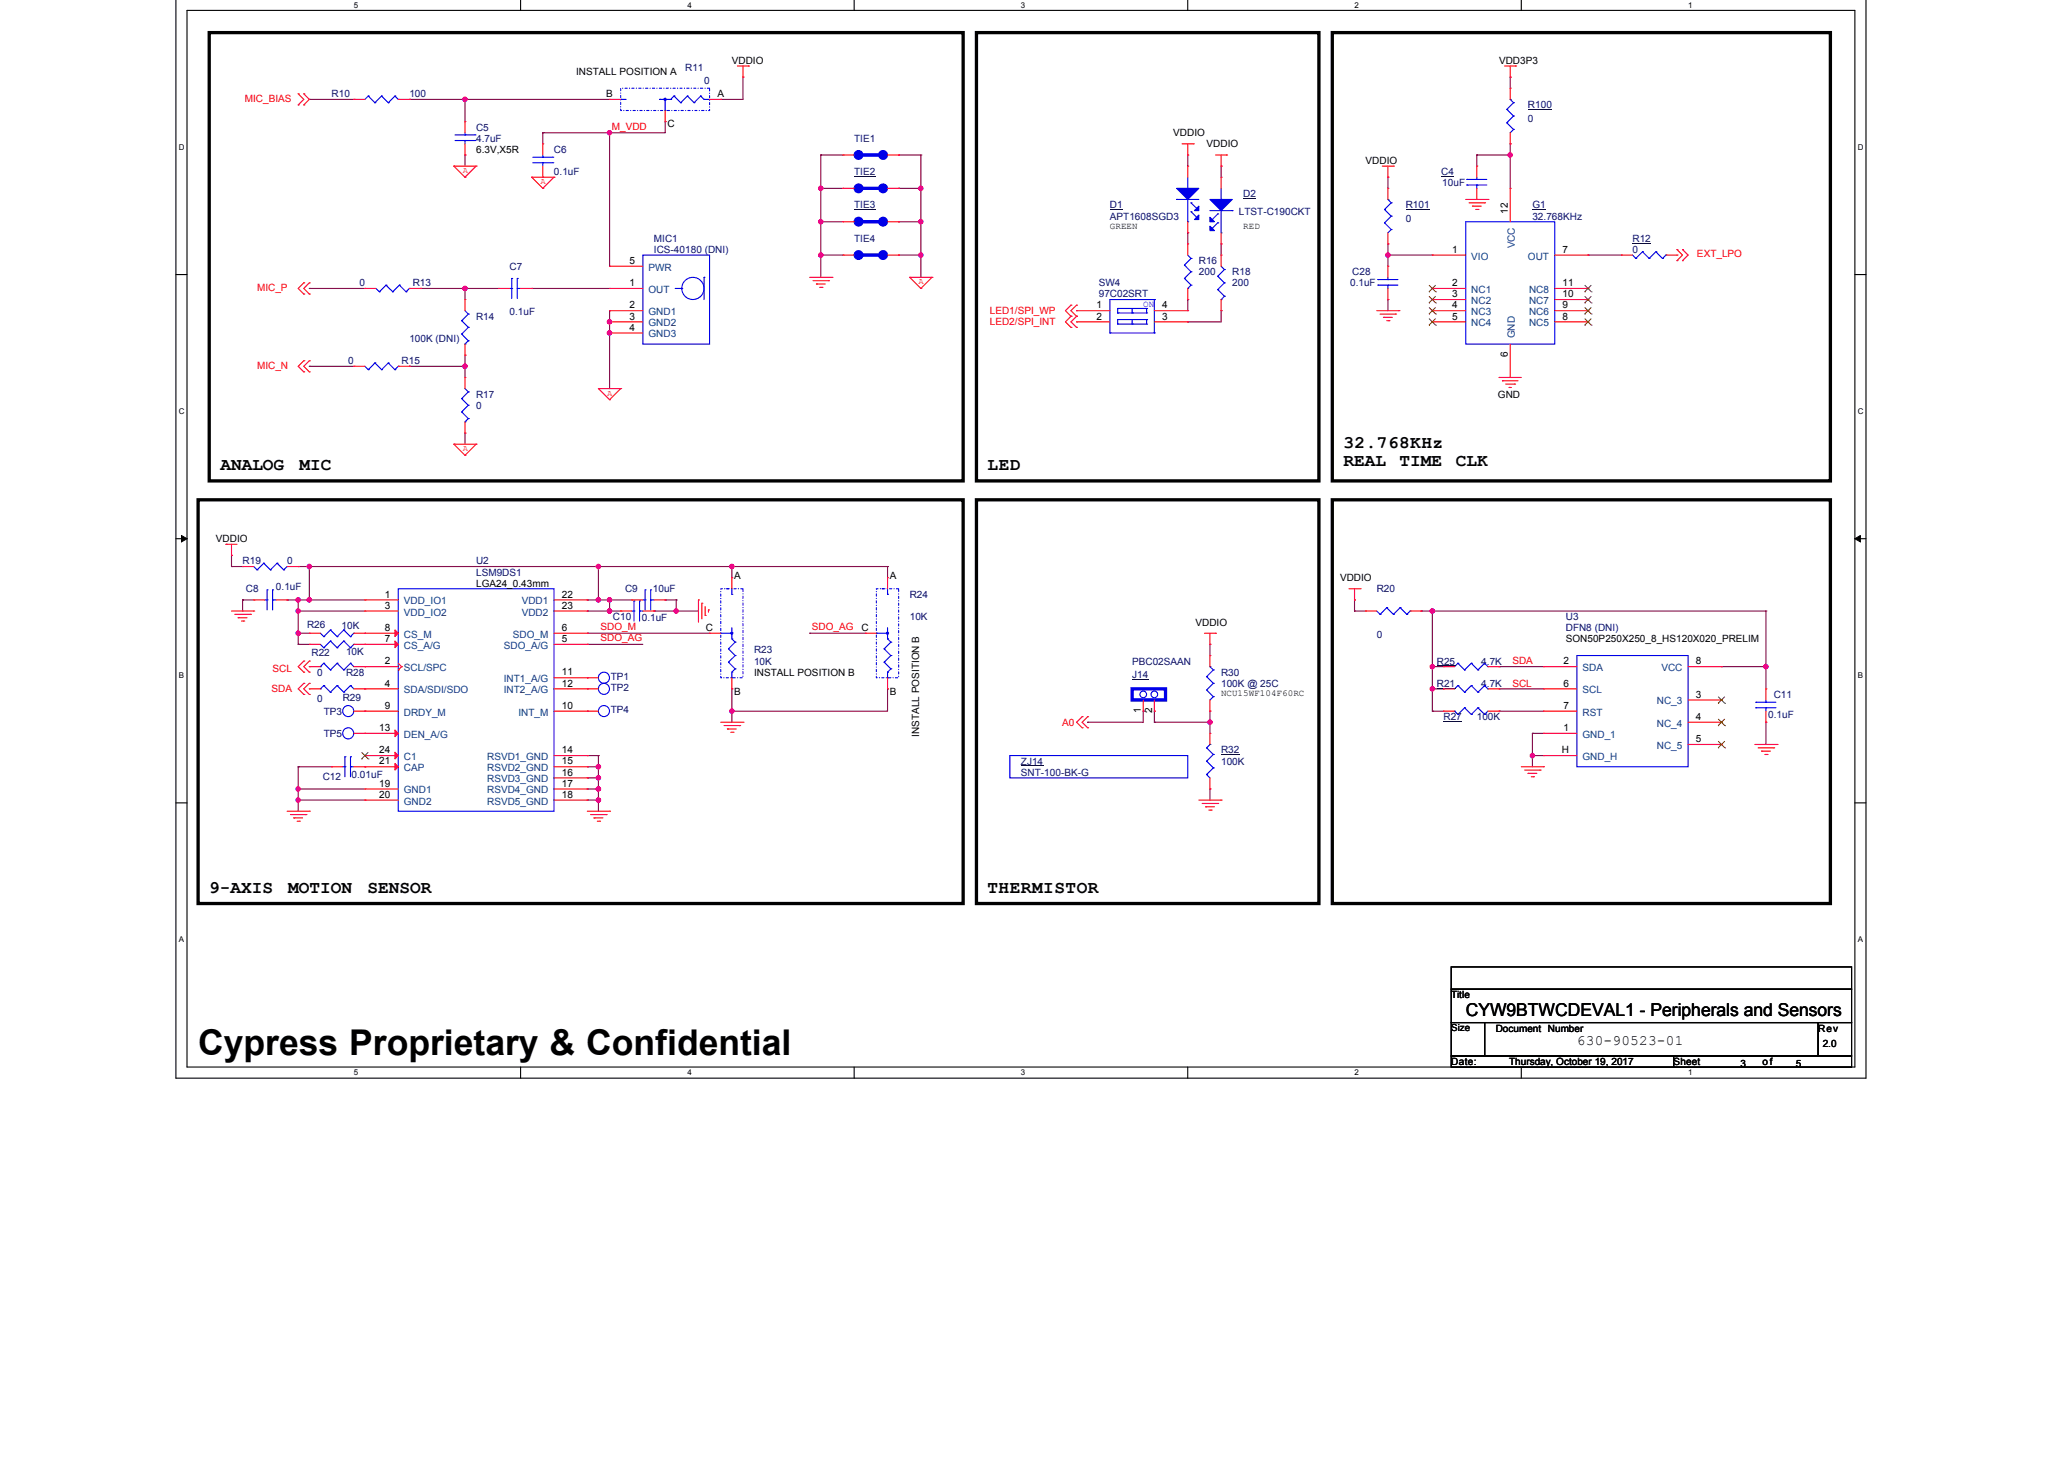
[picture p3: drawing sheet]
<svg xmlns="http://www.w3.org/2000/svg" width="297mm" height="210mm" viewBox="0 0 297 210" stroke-linecap="round" stroke-linejoin="round" font-family="sans-serif">
<path d="M25.3 -.1v155.2h243.2v-155.2M26.9 1.5h240v152h-240z" fill="none" stroke="#000" stroke-width=".16"/>
<g fill="#fff">
<path d="M50.9 .1h.6v1.2h-.6z"/>
<path d="M50.9 153.7h.6v1.2h-.6z"/>
</g>
<path d="M74.9 -.1v1.6M74.9 153.5v1.6" fill="none" stroke="#000" stroke-width=".16"/>
<g fill="#fff">
<path d="M98.9 .1h.6v1.2h-.6z"/>
<path d="M98.9 153.7h.6v1.2h-.6z"/>
</g>
<path d="M122.9 -.1v1.6M122.9 153.5v1.6" fill="none" stroke="#000" stroke-width=".16"/>
<g fill="#fff">
<path d="M146.9 .1h.7v1.2h-.7z"/>
<path d="M146.9 153.7h.7v1.2h-.7z"/>
</g>
<path d="M170.9 -.1v1.6M170.9 153.5v1.6" fill="none" stroke="#000" stroke-width=".16"/>
<g fill="#fff">
<path d="M194.9 .1h.7v1.2h-.7z"/>
<path d="M194.9 153.7h.7v1.2h-.7z"/>
</g>
<path d="M218.9 -.1v1.6M218.9 153.5v1.6" fill="none" stroke="#000" stroke-width=".16"/>
<g fill="#fff">
<path d="M242.9 .1h.7v1.2h-.7z"/>
<path d="M242.9 153.7h.7v1.2h-.7z"/>
<path d="M25.7 20.5h.8v1.3h-.8z"/>
<path d="M267.3 20.5h.9v1.3h-.9z"/>
<path d="M25.7 58.5h.8v1.3h-.8z"/>
<path d="M267.3 58.5h.9v1.3h-.9z"/>
</g>
<path d="M25.3 39.5h1.6M266.9 39.5h1.6" fill="none" stroke="#000" stroke-width=".16"/>
<g fill="#fff">
<path d="M25.7 96.5h.8v1.3h-.8z"/>
<path d="M267.3 96.5h.8v1.3h-.8z"/>
</g>
<path d="M25.3 77.5h1.6M266.9 77.5h1.6" fill="none" stroke="#000" stroke-width=".16"/>
<path d="M26.1 77l.8 .5-.8 .5zM266.9 77.5l.8-.5v1z" fill="#000" stroke="#000" stroke-width=".14"/>
<g fill="#fff">
<path d="M25.7 134.5h.8v1.3h-.8z"/>
<path d="M267.3 134.5h.8v1.3h-.8z"/>
</g>
<path d="M25.3 115.5h1.6M266.9 115.5h1.6M208.9 139.1h57.6v3.2h-57.6zM208.9 142.3h57.6v4.8h-57.6zM208.9 147.1h4.8v4.8h-4.8zM208.9 151.9h32v1.6h-32zM213.7 147.1h48v4.8h-48zM240.9 151.9h25.6v1.6h-25.6zM261.7 147.1h4.8v4.8h-4.8z" fill="none" stroke="#000" stroke-width=".16"/>
<path d="M30.1 4.7h108.5v64.5h-108.5zM140.5 4.7h49.3v64.5h-49.3zM191.7 4.7h71.7v64.5h-71.7zM28.5 71.9h110.1v58.1h-110.1zM140.5 71.9h49.3v58.1h-49.3zM191.7 71.9h71.7v58.1h-71.7z" fill="none" stroke="#000" stroke-width=".48"/>
<g fill="none" stroke="#800040" stroke-width=".16">
<path d="M44.5 14.3h.1M44.5 14.3h6.4M58.9 14.3h.1M58.9 14.3h28.8M66.9 14.3h.1M66.9 14.3v3.2M78.1 19.1h.1M78.1 19.1v1.6M87.7 19.1h.1M87.7 19.1v19.2M95.7 17.5h.1M95.7 17.5v1.6h-17.6"/>
<path d="M103.7 14.3h.1M106.9 11.1h.1M106.9 11.1v3.2h-3.2M217.3 11.1h.1M217.3 11.1v1.6M66.9 22.3h.1M66.9 22.3v1.6M118.1 27.1h.1M118.1 22.3h.1M118.1 31.9h.1M118.1 36.7h.1M118.1 36.7h3.2"/>
<path d="M118.1 22.3h3.2M118.1 22.3v17.6M118.1 27.1h3.2M118.1 31.9h3.2M129.3 22.3h.1M129.3 27.1h.1M129.3 31.9h.1M129.3 36.7h.1M129.3 36.7h3.2M129.3 22.3h3.2M129.3 27.1h3.2M129.3 31.9h3.2"/>
<path d="M132.5 27.1h.1M132.5 22.3h.1M132.5 31.9h.1M132.5 36.7h.1M132.5 22.3v17.6M170.9 33.5h.1M170.9 22.3h.1M170.9 22.3v1.6M170.9 33.5v1.6M175.7 35.1h.1M175.7 23.9h.1M175.7 23.9v1.6"/>
<path d="M175.7 35.1v1.6M199.7 36.7h.1M199.7 35.1h.1M199.7 25.5h.1M199.7 36.7h6.4M199.7 25.5v1.6M199.7 35.1v3.2M212.5 22.3h.1M212.5 22.3h4.8M212.5 22.3v1.6M217.3 22.3h.1M217.3 20.7h.1"/>
<path d="M217.3 20.7v6.4M228.5 36.7h.1M228.5 36.7h4.8M44.5 41.5h.1M44.5 52.7h.1M44.5 41.5h8M44.5 52.7h6.4M58.9 52.7h.1M58.9 52.7h8M60.5 41.5h.1M60.5 41.5h11.2M66.9 41.5h.1"/>
<path d="M66.9 51.1h.1M66.9 52.7h.1M66.9 41.5v1.6M66.9 51.1v3.2M76.5 41.5h.1M76.5 41.5h11.2M87.7 44.7h.1M87.7 46.3h.1M87.7 47.9h.1M87.7 44.7v11.2M170.9 43.1h.1M170.9 46.3h.1"/>
<path d="M170.9 43.1v1.6M175.7 44.7h.1M175.7 44.7v1.6h-4.8M199.7 43.1h.1M199.7 43.1v1.6M33.3 79.9h.1M33.3 79.9v1.6M66.9 62.3h.1M66.9 62.3v1.6M33.3 81.5h.1M33.3 81.5h1.6M34.9 86.3h.1"/>
<path d="M34.9 86.3h1.6M34.9 86.3v1.6M41.3 86.3h.1M41.3 86.3h11.2M42.9 91.1h.1M42.9 92.7h.1M42.9 86.3h.1M42.9 87.9h.1M42.9 81.5h.1M42.9 87.9h9.6M42.9 86.3v6.4M42.9 91.1h1.6"/>
<path d="M42.9 92.7h1.6M42.9 81.5h84.8M44.5 81.5h.1M44.5 86.3h.1M44.5 81.5v4.8M84.5 86.3h.1M84.5 87.9h.1M84.5 91.1h.1M84.5 92.7h.1M84.5 87.9h4.8M84.5 86.3h6.4M84.5 91.1h17.6"/>
<path d="M84.5 92.7h8M86.1 81.5h.1M86.1 86.3h.1M86.1 81.5v4.8M87.7 86.3h.1M87.7 87.9h.1M87.7 86.3v1.6M94.1 87.9h.1M94.1 87.9h6.4M95.7 86.3h.1M95.7 86.3h1.6M97.3 86.3h.1"/>
<path d="M97.3 87.9h.1M97.3 86.3v1.6M105.3 81.5h.1M105.3 99.1h.1M105.3 81.5v1.6M105.3 99.1v4.8M116.5 91.1h.1M116.5 91.1h8M127.7 81.5h.1M127.7 99.1h.1M127.7 99.1v3.2h-22.4M127.7 81.5v1.6"/>
<path d="M174.1 92.7h.1M174.1 92.7v1.6M194.9 86.3h.1M194.9 87.9h.1M194.9 86.3v1.6M194.9 87.9h1.6M204.5 87.9h.1M204.5 87.9h49.6M206.1 95.9h.1M206.1 99.1h.1M206.1 87.9h.1M206.1 95.9h1.6"/>
<path d="M206.1 99.1h1.6M206.1 87.9v14.4M215.7 95.9h.1M215.7 99.1h.1M215.7 95.9h6.4M215.7 99.1h6.4M247.7 95.9h.1M247.7 95.9h6.4M254.1 95.9h.1M254.1 87.9h.1M254.1 87.9v11.2M42.9 110.3h.1"/>
<path d="M42.9 113.5h.1M42.9 115.1h.1M42.9 110.3h4.8M42.9 110.3v6.4M42.9 113.5h9.6M42.9 115.1h9.6M84.5 108.7h.1M84.5 110.3h.1M84.5 111.9h.1M84.5 113.5h.1M84.5 115.1h.1M84.5 108.7h1.6"/>
<path d="M84.5 110.3h1.6M84.5 113.5h1.6M84.5 115.1h1.6M84.5 111.9h1.6M86.1 108.7h.1M86.1 110.3h.1M86.1 111.9h.1M86.1 113.5h.1M86.1 115.1h.1M86.1 108.7v8M105.3 102.3h.1M156.5 103.9h.1"/>
<path d="M164.5 102.3h.1M164.5 102.3v1.6h-8M166.1 103.9h.1M166.1 102.3h.1M166.1 103.9h8M166.1 102.3v1.6M174.1 102.3h.1M174.1 103.9h.1M174.1 113.5h.1M174.1 102.3v3.2M174.1 113.5v1.6M206.1 102.3h.1"/>
<path d="M206.1 102.3h1.6M215.7 102.3h.1M215.7 102.3h6.4M220.5 105.5h.1M220.5 108.7h.1M220.5 105.5h1.6M220.5 105.5v4.8M220.5 108.7h1.6M254.1 103.9h.1M254.1 103.9v3.2"/>
</g>
<g fill="#f0f" stroke="#f0f" stroke-width=".16">
<circle cx="87.7" cy="47.9" r=".31"/>
<circle cx="87.7" cy="46.3" r=".32"/>
<circle cx="66.9" cy="52.7" r=".31"/>
<circle cx="66.9" cy="41.5" r=".31"/>
<circle cx="254.1" cy="95.9" r=".31"/>
<circle cx="206.1" cy="99.1" r=".31"/>
<circle cx="206.1" cy="95.9" r=".31"/>
<circle cx="220.5" cy="108.7" r=".31"/>
<circle cx="206.1" cy="87.9" r=".32"/>
<circle cx="42.9" cy="115.1" r=".31"/>
<circle cx="42.9" cy="113.5" r=".31"/>
<circle cx="86.1" cy="110.3" r=".32"/>
<circle cx="86.1" cy="111.9" r=".31"/>
<circle cx="86.1" cy="113.5" r=".32"/>
<circle cx="86.1" cy="115.1" r=".31"/>
<circle cx="87.7" cy="87.9" r=".32"/>
<circle cx="42.9" cy="91.1" r=".31"/>
<circle cx="42.9" cy="87.9" r=".31"/>
<circle cx="42.9" cy="86.3" r=".31"/>
<circle cx="44.5" cy="86.3" r=".31"/>
<circle cx="44.5" cy="81.5" r=".31"/>
<circle cx="87.7" cy="86.3" r=".32"/>
<circle cx="86.1" cy="86.3" r=".32"/>
<circle cx="97.3" cy="87.9" r=".31"/>
<circle cx="105.3" cy="81.5" r=".31"/>
<circle cx="86.1" cy="81.5" r=".31"/>
<circle cx="105.3" cy="102.3" r=".31"/>
<circle cx="87.7" cy="19.1" r=".31"/>
<circle cx="66.9" cy="14.3" r=".31"/>
<circle cx="174.1" cy="103.9" r=".31"/>
<circle cx="199.7" cy="36.7" r=".32"/>
<circle cx="217.3" cy="22.3" r=".31"/>
<circle cx="132.5" cy="27.1" r=".31"/>
<circle cx="118.1" cy="27.1" r=".32"/>
<circle cx="132.5" cy="36.7" r=".31"/>
<circle cx="132.5" cy="31.9" r=".31"/>
<circle cx="118.1" cy="36.7" r=".32"/>
<circle cx="118.1" cy="31.9" r=".31"/>
</g>
<g fill="none" stroke="#f00" stroke-width=".16">
<path d="M42.9 13.5h.1M42.9 15.1h.1M42.9 13.5l.8 .8-.8 .8M43.7 15.1h.1M43.7 13.5h.1M43.7 13.5l.8 .8-.8 .8M106.1 9.5h1.6M106.9 11.1h.1M106.9 9.5v1.6M107.7 9.5h.1M216.5 9.5h1.6M217.3 11.1h.1"/>
<path d="M217.3 9.5v1.6M218.1 9.5h.1M65.3 23.9h.1M65.3 23.9h3.2M65.3 23.9l1.6 1.6M66.9 25.5h.1M68.5 23.9h.1M68.5 23.9l-1.6 1.6M76.5 25.5h.1M76.5 25.5h3.2M76.5 25.5l1.6 1.6M78.1 27.1h.1"/>
<path d="M79.7 25.5h.1M79.7 25.5l-1.6 1.6M116.5 39.9h3.2M119.7 39.9h.1M130.9 39.9h.1M130.9 39.9h3.2M130.9 39.9l1.6 1.6M134.1 39.9h.1M134.1 39.9l-1.6 1.6M170.1 20.7h1.6M170.9 22.3h.1M170.9 20.7v1.6"/>
<path d="M171.7 20.7h.1M174.9 22.3h1.6M175.7 23.9h.1M175.7 22.3v1.6M176.5 22.3h.1M198.9 23.9h1.6M199.7 25.5h.1M199.7 23.9v1.6M200.5 23.9h.1M210.9 28.7h3.2M211.4 29.2h2.3M211.9 29.7h.1"/>
<path d="M211.9 29.7h1.3M212.4 30.1h.3M212.7 30.1h.1M213.7 29.2h.1M214.1 28.7h.1M241.3 35.9h.1M241.3 37.5h.1M241.3 35.9l.8 .8-.8 .8M242.1 35.9h.1M242.1 37.5h.1M242.1 35.9l.8 .8-.8 .8M43.7 40.7h.1"/>
<path d="M43.7 42.3h.1M43.7 51.9h.1M43.7 53.5h.1M43.7 40.7l-.8 .8 .8 .8M43.7 51.9l-.8 .8 .8 .8M44.5 40.7h.1M44.5 42.3h.1M44.5 51.9h.1M44.5 53.5h.1M44.5 40.7l-.8 .8 .8 .8M44.5 51.9l-.8 .8 .8 .8M86.1 55.9h.1"/>
<path d="M86.1 55.9h3.2M86.1 55.9l1.6 1.6M87.7 57.5h.1M89.3 55.9h.1M89.3 55.9l-1.6 1.6M117 40.4h2.2M117.5 40.9h.1M117.5 40.9h1.3M118 41.3h.3M118.3 41.3h.1M119.2 40.4h.1M132.5 41.5h.1"/>
<path d="M154.1 43.9h.1M154.1 45.5h.1M154.1 47.1h.1M154.1 43.9l-.8 .8 .8 .8M154.1 45.5l-.8 .8 .8 .8M154.9 43.9h.1M154.9 45.5h.1M154.9 47.1h.1M154.9 43.9l-.8 .8 .8 .8M154.9 45.5l-.8 .8 .8 .8M198.1 44.7h3.2M198.6 45.2h2.3"/>
<path d="M199.1 45.7h.1M199.1 45.7h1.3M199.6 46.1h.3M199.9 46.1h.1M200.9 45.2h.1M201.3 44.7h.1M215.7 54.3h.1M215.7 54.3h3.2M216.2 54.8h.1M216.2 54.8h2.3M216.7 55.3h1.3M217.2 55.7h.1"/>
<path d="M217.2 55.7h.3M218 55.3h.1M32.5 78.3h.1M32.5 78.3h1.6M33.3 79.9h.1M33.3 78.3v1.6M65.3 63.9h.1M65.3 63.9h3.2M65.3 63.9l1.6 1.6M66.9 65.5h.1M68.5 63.9h.1M68.5 63.9l-1.6 1.6"/>
<path d="M33.3 87.9h3.2M33.8 88.4h2.2M34.3 88.9h.1M34.3 88.9h1.2M34.8 89.3h.3M35.1 89.3h.1M36 88.4h.1M36.5 87.9h.1M36.5 86.3h.1M36.5 86.3h1.6M39.7 86.3h1.6M41.3 86.3h.1"/>
<path d="M43.7 96.7h.1M43.7 95.1h.1M43.7 99.9h.1M43.7 98.3h.1M43.7 95.1l-.8 .8 .8 .8M43.7 98.3l-.8 .8 .8 .8M44.5 96.7h.1M44.5 95.1h.1M44.5 99.9h.1M44.5 98.3h.1M44.5 95.9h.1M44.5 95.1l-.8 .8 .8 .8"/>
<path d="M44.5 98.3l-.8 .8 .8 .8M44.5 95.9h1.6M50.9 95.9h1.6M52.5 95.9h.1M84.5 97.5h.1M84.5 97.5h1.6M100.5 86.3h.1M100.5 86.3v3.2M101 86.8h.1M101 86.8v2.2M101.5 88.5h.1M101.5 87.3v1.2"/>
<path d="M102 87.7h.1M102 87.7v.4M173.3 91.1h1.6M174.1 92.7h.1M174.1 91.1v1.6M174.9 91.1h.1M194.1 84.7h1.6M194.9 86.3h.1M194.9 84.7v1.6M195.7 84.7h.1M254.1 99.1h.1M254.1 99.1v1.6"/>
<path d="M41.3 116.7h3.2M41.8 117.2h2.2M42.3 117.7h.1M42.3 117.7h1.3M42.8 118.1h.3M43.1 118.1h.1M44 117.2h.1M44.5 116.7h.1M84.5 116.7h3.2M85 117.2h2.2M85.5 117.7h.1M85.5 117.7h1.3"/>
<path d="M86 118.1h.3M86.3 118.1h.1M87.2 117.2h.1M87.7 116.7h.1M103.7 103.9h3.2M104.2 104.4h2.2M104.7 104.9h.1M104.7 104.9h1.3M105.2 105.4h.3M105.5 105.4h.1M106.4 104.4h.1M106.9 103.9h.1"/>
<path d="M155.7 103.1h.1M155.7 104.7h.1M155.7 103.1l-.8 .8 .8 .8M156.5 103.1h.1M156.5 104.7h.1M156.5 103.1l-.8 .8 .8 .8M172.5 115.1h3.2M173 115.6h2.2M173.5 116.1h.1M173.5 116.1h1.3M174 116.5h.3M174.1 113.5h.1"/>
<path d="M174.1 105.5h.1M174.1 105.5v1.6M174.1 111.9v1.6M174.3 116.5h.1M175.2 115.6h.1M175.7 115.1h.1M218.9 110.3h3.2M219.4 110.8h2.3M219.9 111.3h.1M219.9 111.3h1.3M220.4 111.8h.3M220.7 111.8h.1"/>
<path d="M221.7 110.8h.1M222.1 110.3h.1M252.5 107.1h3.2M253 107.6h2.3M253.5 108.1h.1M253.5 108.1h1.3M254 108.5h.3M254.1 103.9h.1M254.1 102.3v1.6M254.3 108.5h.1M255.3 107.6h.1M255.7 107.1h.1"/>
</g>
<g fill="none" stroke="#00f" stroke-width=".16">
<path d="M174.1 30.3h3.2M175.2 30.8h.1M175.2 32.1h.1M175.2 30.8l-.7 .8M175.2 32.1l-.7 .8M175.7 28.7h.1M175.7 33.5h.1M175.7 27.1v1.6M175.7 30.3v3.2M177.3 30.3h.1M38.1 86.3h.3M38.4 86.3h.1"/>
<path d="M38.4 84.9h.1M38.4 84.9v2.8M39.2 84.9h.1M39.2 86.3h.1M39.2 86.3h.5M39.2 84.9v2.8M46.1 95.9h.1M46.6 95.4h.1M46.6 95.4l1 1M46.6 95.4l-.5 .5M47.6 96.4h.1M48.5 95.4h.1"/>
<path d="M48.5 95.4l1 1M48.5 95.4l-.9 1M49.5 96.4h.1M50.4 95.4h.1M50.4 95.4l.5 .5M50.4 95.4l-.9 1M173.7 111.4h.1M173.7 109.5h.1M173.7 107.6h.1M173.7 111.4l.4 .5M173.7 109.5l.9 1M173.7 107.6l.9 .9"/>
<path d="M174.1 107.1h.1M174.1 107.1l-.4 .5M174.6 110.5h.1M174.6 108.5h.1M174.6 110.5l-.9 .9M174.6 108.5l-.9 1M252.7 101.8h.1M252.7 101h.1M252.7 101.8h2.9M252.7 101h2.9M254.1 101h.1M254.1 101.8h.1"/>
<path d="M254.1 100.7v.3M254.1 101.8v.5"/>
<circle cx="86.9" cy="97.5" r=".8"/>
</g>
<path d="M175.7 108.6h2.7" fill="none" stroke="#000080" stroke-width=".14"/>
<g fill="#00f" stroke="#00f" stroke-width=".16">
<path d="M174.1 28.7h3.2l-1.6 1.6z"/>
<path d="M174.1 31.3l.7 .6h-.7z"/>
<path d="M174.1 32.5l.7 .7h-.7z"/>
</g>
<path d="M178.9 28.5h1.9v.1h-1.9z" fill="#000080"/>
<path d="M175.7 35.1h.1M175.7 25.5h.1M175.7 25.5v1.6M175.7 33.5v1.6M44.5 99.1h.1M44.5 99.1h1.6M50.9 99.1h1.6M52.5 99.1h.1" fill="none" stroke="#f00" stroke-width=".16"/>
<g fill="none" stroke="#00f" stroke-width=".16">
<path d="M211.1 26.6h.1M211.1 25.8h.1M211.1 26.6h2.9M211.1 25.8h2.9M212.5 25.8h.1M212.5 26.6h.1M212.5 25.5v.3M212.5 26.6v.5M46.1 99.1h.1M46.6 98.6h.1M46.6 98.6l1 1M46.6 98.6l-.5 .5"/>
<path d="M47.6 99.6h.1M48.5 98.6h.1M48.5 98.6l1 1M48.5 98.6l-.9 1M49.5 99.6h.1M50.4 98.6h.1M50.4 98.6l.5 .5M50.4 98.6l-.9 1"/>
</g>
<path d="M207.4 25.3h1.9v.1h-1.9z" fill="#000080"/>
<g fill="none" stroke="#f00" stroke-width=".16">
<path d="M50.9 14.3h.1M50.9 14.3h1.6M57.3 14.3h1.6M58.9 14.3h.1M87.7 14.3h.1M87.7 14.3h1.6M95.7 17.5h.1M95.7 15.9v1.6M102.1 14.3h1.6M103.7 14.3h.1M217.3 12.7h.1M217.3 12.7v1.6"/>
<path d="M217.3 19.1v1.6M78.1 20.7h.1M78.1 25.5h.1M78.1 20.7v1.6M78.1 23.9v1.6M121.3 36.7h.1M121.3 31.9h.1M121.3 22.3h.1M121.3 27.1h.1M121.3 36.7h1.6M121.3 31.9h1.6M121.3 22.3h1.6"/>
<path d="M121.3 27.1h1.6M127.7 36.7h1.6M127.7 31.9h1.6M127.7 22.3h1.6M127.7 27.1h1.6M129.3 36.7h.1M129.3 31.9h.1M129.3 22.3h.1M129.3 27.1h.1M199.7 38.3h.1M199.7 38.3v1.6M212.5 23.9h.1"/>
<path d="M212.5 28.7h.1M212.5 23.9v1.6M212.5 27.1v1.6M217.3 20.7h.1M233.3 36.7h.1M233.3 36.7h1.6M239.7 36.7h1.6M241.3 36.7h.1M50.9 52.7h.1M50.9 52.7h1.6M52.5 41.5h.1M52.5 41.5h1.6"/>
<path d="M57.3 52.7h1.6M58.9 52.7h.1M58.9 41.5h1.6M60.5 41.5h.1M66.9 54.3h.1M66.9 43.1h.1M66.9 51.1h.1M66.9 43.1v1.6M66.9 49.5v1.6M66.9 54.3v1.6M71.7 41.5h.1M71.7 41.5h1.6"/>
<path d="M74.9 41.5h1.6M76.5 41.5h.1M154.9 44.7h.1M154.9 46.3h.1M154.9 44.7h4.8M154.9 46.3h4.8M166.1 44.7h4.8M166.1 46.3h4.8M170.9 46.3h.1M170.9 44.7h.1M199.7 43.1h.1M199.7 41.5v1.6"/>
<path d="M66.9 62.3h.1M66.9 60.7v1.6M34.9 81.5h.1M34.9 81.5h1.6M41.3 81.5h1.6M42.9 81.5h.1M44.5 91.1h.1M44.5 92.7h.1M44.5 91.1h1.6M44.5 92.7h1.6M50.9 91.1h6.4M50.9 92.7h6.4"/>
<path d="M52.5 91.1h.1M52.5 92.7h.1M52.5 86.3h.1M52.5 95.9h.1M52.5 99.1h.1M52.5 87.9h.1M52.5 95.9h4.8M52.5 99.1h4.8M52.5 86.3h4.8M52.5 87.9h4.8M57.3 96.4h.1M57.3 95.4l.5 .5"/>
<path d="M57.8 95.9h.1M57.8 95.9l-.5 .5M79.7 91.1h4.8M79.7 92.7h4.8M79.7 99.1h4.8M79.7 86.3h4.8M79.7 97.5h4.8M79.7 87.9h4.8M84.5 97.5h.1M84.5 86.3h.1M84.5 99.1h.1M84.5 87.9h.1"/>
<path d="M84.5 92.7h.1M84.5 91.1h.1M89.3 87.9h.1M89.3 87.9h1.6M90.9 86.3h.1M90.9 86.3h1.6M92.5 87.9h1.6M94.1 87.9h.1M94.1 86.3h1.6M95.7 86.3h.1M102.1 91.1h.1M102.1 91.1h1.6"/>
<path d="M105.3 83.1h.1M105.3 99.1h.1M105.3 83.1v1.6M105.3 97.5v1.6M124.5 91.1h.1M124.5 91.1h1.6M127.7 83.1h.1M127.7 99.1h.1M127.7 83.1v1.6M127.7 97.5v1.6M174.1 94.3h.1M174.1 94.3v1.6"/>
<path d="M196.5 87.9h.1M196.5 87.9h1.6M202.9 87.9h1.6M204.5 87.9h.1M207.7 95.9h.1M207.7 99.1h.1M207.7 95.9h1.6M207.7 99.1h1.6M214.1 95.9h1.6M214.1 99.1h1.6M215.7 95.9h.1M215.7 99.1h.1"/>
<path d="M222.1 99.1h.1M222.1 95.9h.1M222.1 95.9h4.8M222.1 99.1h4.8M242.9 95.9h4.8M247.7 95.9h.1M47.7 110.3h.1M47.7 110.3h1.6M50.9 110.3h6.4M52.5 102.3h.1M52.5 113.5h.1M52.5 115.1h.1"/>
<path d="M52.5 110.3h.1M52.5 108.7h.1M52.5 105.5h.1M52.5 102.3h4.8M52.5 105.5h4.8M52.5 108.7h4.8M52.5 113.5h4.8M52.5 115.1h4.8M79.7 102.3h4.8M79.7 108.7h4.8M79.7 110.3h4.8M79.7 111.9h4.8"/>
<path d="M79.7 113.5h4.8M79.7 115.1h4.8M84.5 108.7h.1M84.5 110.3h.1M84.5 111.9h.1M84.5 113.5h.1M84.5 115.1h.1M84.5 102.3h.1M164.5 102.3h.1M164.5 100.7v1.6M166.1 102.3h.1M166.1 100.7v1.6"/>
<path d="M174.1 102.3h.1M174.1 100.7v1.6M207.7 102.3h.1M207.7 102.3h1.6M214.1 102.3h1.6M215.7 102.3h.1M222.1 105.5h.1M222.1 102.3h.1M222.1 108.7h.1M222.1 102.3h4.8M222.1 105.5h4.8M222.1 108.7h4.8"/>
<path d="M242.9 107.1h4.8M242.9 103.9h4.8M242.9 100.7h4.8M247.7 107.1h.1M247.7 103.9h.1M247.7 100.7h.1"/>
</g>
<g fill="none" stroke="#00f" stroke-width=".16">
<path d="M53 13.8h.1M53 13.8l-.5 .5M53 13.8l1 1M54 14.8h.1M54.9 13.8h.1M54.9 13.8l-.9 1M54.9 13.8l1 1M55.9 14.8h.1M56.8 13.8h.1M56.8 13.8l-.9 1M56.8 13.8l.5 .5M57.3 14.3h.1"/>
<path d="M89.3 14.3h.1M89.3 14.3h.8M94.9 14.3h.1M94.9 14.3h1.6M95.7 15.9h.1M95.7 14.3v1.6M96.5 14.3h.1M97 13.8h.1M97 13.8l-.5 .5M97 13.8l1 1M98 14.8h.1M98.9 13.8h.1"/>
<path d="M98.9 13.8l1 1M98.9 13.8l-.9 1M99.9 14.8h.1M100.8 13.8h.1M100.8 13.8l-.9 1M100.8 13.8l.5 .5M101.3 14.3h.1M101.3 14.3h.8M216.9 17.7h.1M216.9 15.7h.1M216.9 17.7l.9 .9M216.9 15.7l.9 1"/>
<path d="M217.3 14.3h.1M217.3 14.3l.5 .5M217.8 18.6h.1M217.8 16.7h.1M217.8 14.8h.1M217.8 18.6l-.5 .5M217.8 16.7l-.9 1M217.8 14.8l-.9 .9M76.7 23.4h2.9M76.7 22.6h2.9M78.1 22.6h.1M78.1 23.4h.1"/>
<path d="M78.1 22.3v.3M78.1 23.4v.5M79.6 23.4h.1M79.6 22.6h.1M122.9 36.7h.1M122.9 31.9h.1M122.9 22.3h.1M122.9 27.1h.1M122.9 36.7h.2M122.9 31.9h.2M122.9 22.3h.2M122.9 27.1h.2"/>
<path d="M127.2 36.7h.2M127.2 31.9h.2M127.2 22.3h.2M127.2 27.1h.2M127.4 36.7h.1M127.4 31.9h.1M127.4 22.3h.1M127.4 27.1h.1M169.3 28.7h.1M169.3 28.7h3.2M170.9 27.1h.1M170.9 31.9h.1"/>
<path d="M170.9 25.5v1.6M170.9 28.7v3.2M171.4 29.2h.1M171.4 30.5h.1M171.4 29.2l.8 .8M171.4 30.5l.8 .8M199.7 39.9v.3M234.9 36.7l.5 .5M235.4 37.2h.1M236.4 36.2h.1M236.4 36.2l-1 1M236.4 36.2l.9 1"/>
<path d="M237.3 37.2h.1M238.3 36.2h.1M238.3 36.2l-1 1M238.3 36.2l1 1M239.3 37.2h.1M239.7 36.7h.1M239.7 36.7l-.4 .5M52.5 52.7l.5 .5M53 53.2h.1M54 52.2h.1M54 52.2l-1 1M54 52.2l.9 1"/>
<path d="M54.1 41.5l.5 .5M54.6 42h.1M54.9 53.2h.1M55.6 41h.1M55.6 41l-1 1M55.6 41l.9 1M55.9 52.2h.1M55.9 52.2l-1 1M55.9 52.2l.9 1M56.5 42h.1M56.8 53.2h.1M57.3 52.7h.1"/>
<path d="M57.3 52.7l-.5 .5M57.5 41h.1M57.5 41l-1 1M57.5 41l.9 1M58.4 42h.1M58.9 41.5h.1M58.9 41.5l-.5 .5M66.4 57.3h.1M66.4 59.3h.1M66.4 46.1h.1M66.4 48.1h.1M66.4 57.3l1 1"/>
<path d="M66.4 59.3l1 .9M66.4 46.1l1 1M66.4 48.1l1 .9M66.9 49.5h.1M66.9 55.9l.5 .5M66.9 44.7l.5 .5M67.4 56.4h.1M67.4 58.3h.1M67.4 45.2h.1M67.4 47.1h.1M67.4 49h.1M67.4 56.4l-1 .9"/>
<path d="M67.4 58.3l-1 1M67.4 45.2l-1 .9M67.4 47.1l-1 1M67.4 49l-.5 .5M73.3 41.5h.3M73.6 41.5h.1M73.6 40.1h.1M73.6 40.1v2.8M74.4 40.1h.1M74.4 41.5h.1M74.4 41.5h.5M74.4 40.1v2.8"/>
<path d="M159.7 47.9h.1M159.7 47.9h6.4M160.8 45h.1M160.8 44.4h.1M160.8 46.6h.1M160.8 46h.1M160.8 44.4h4.2M160.8 45h4.2M160.8 44.4v.6M160.8 46v.6M160.8 46h4.2M160.8 46.6h4.2"/>
<path d="M162.9 45h.1M162.9 46.6h.1M162.9 44.4v.6M162.9 46v.6M165 44.4h.1M165 45h.1M165 46h.1M165 46.6h.1M165 44.4v.6M165 46v.6M166.1 43.1h.1M166.1 47.9h.1"/>
<path d="M166.1 43.1h-6.4v4.8M166.1 43.1v4.8M198.3 41h.1M198.3 40.2h.1M198.3 41h2.9M198.3 40.2h2.9M199.7 40.2h.1M199.7 41h.1M199.7 41v.5M66.9 60.7h.1M67.4 60.2h.1M67.4 60.2l-.5 .5"/>
<path d="M36.5 81.5l.5 .5M37 82h.1M38 81h.1M38 81l-1 1M38 81l.9 1M38.9 82h.1M39.9 81h.1M39.9 81l-1 1M39.9 81l.9 1M40.8 82h.1M41.3 81.5h.1M41.3 81.5l-.5 .5"/>
<path d="M46.1 91.1l.5 .5M46.1 92.7l.5 .5M46.6 91.6h.1M46.6 93.2h.1M47.6 90.6h.1M47.6 92.2h.1M47.6 90.6l-1 1M47.6 90.6l.9 1M47.6 92.2l-1 1M47.6 92.2l.9 1M48.5 91.6h.1M48.5 93.2h.1"/>
<path d="M49.5 90.6h.1M49.5 92.2h.1M49.5 90.6l-1 1M49.5 90.6l.9 1M49.5 92.2l-1 1M49.5 92.2l.9 1M50.4 91.6h.1M50.4 93.2h.1M50.9 91.1h.1M50.9 92.7h.1M50.9 91.1l-.5 .5M50.9 92.7l-.5 .5"/>
<path d="M57.3 84.7h22.4v32h-22.4zM90.9 87.9h.3M91.2 87.9h.1M91.2 86.5h.1M91.2 86.5v2.8M92 86.5h.1M92 87.9h.1M92 87.9h.5M92 86.5v2.8M92.5 86.3h.3M92.8 86.3h.1M92.8 84.9h.1"/>
<path d="M92.8 84.9v2.8M93.6 84.9h.1M93.6 86.3h.1M93.6 86.3h.5M93.6 84.9v2.8M103.7 91.1h.1M103.7 91.1h1.6M104.5 84.7h.2M104.7 84.7h.1M104.8 93.3h.1M104.8 95.3h.1M104.8 93.3l1 1"/>
<path d="M104.8 95.3l1 .9M105.3 96.7h.1M105.3 91.9h.1M105.3 97.5h.1M105.3 85.5h.1M105.3 91.9l.5 .5M105.3 84.7v.8M105.3 90.3v1.6M105.3 96.7v.8M105.8 92.4h.1M105.8 94.3h.1M105.8 96.2h.1"/>
<path d="M105.8 92.4l-1 .9M105.8 94.3l-1 1M105.8 96.2l-.5 .5M126.1 91.1h.1M126.1 91.1h1.6M126.9 84.7h.2M127.1 84.7h.1M127.2 93.3h.1M127.2 95.3h.1M127.2 93.3l1 1M127.2 95.3l1 .9M127.7 96.7h.1"/>
<path d="M127.7 91.9h.1M127.7 97.5h.1M127.7 85.5h.1M127.7 91.9l.5 .5M127.7 84.7v.8M127.7 90.3v1.6M127.7 96.7v.8M128.2 92.4h.1M128.2 94.3h.1M128.2 96.2h.1M128.2 92.4l-1 .9M128.2 94.3l-1 1"/>
<path d="M128.2 96.2l-.5 .5M173.7 99.3h.1M173.7 97.3h.1M173.7 99.3l.9 .9M173.7 97.3l.9 1M174.1 95.9h.1M174.1 95.9l.5 .5M174.6 98.3h.1M174.6 96.4h.1M174.6 98.3l-.9 1M174.6 96.4l-.9 .9M198.1 87.9l.5 .5"/>
<path d="M198.6 88.4h.1M199.6 87.4h.1M199.6 87.4l-1 1M199.6 87.4l.9 1M200.5 88.4h.1M201.5 87.4h.1M201.5 87.4l-1 1M201.5 87.4l1 1M202.5 88.4h.1M202.9 87.9h.1M202.9 87.9l-.4 .5M209.8 95.4h.1"/>
<path d="M209.8 98.6h.1M209.8 95.4l-.5 .5M209.8 95.4l1 1M209.8 98.6l-.5 .5M209.8 98.6l1 1M210.8 96.4h.1M210.8 99.6h.1M211.7 95.4h.1M211.7 98.6h.1M211.7 95.4l-.9 1M211.7 95.4l1 1M211.7 98.6l-.9 1"/>
<path d="M211.7 98.6l1 1M212.7 96.4h.1M212.7 99.6h.1M213.7 95.4h.1M213.7 98.6h.1M213.7 95.4l-1 1M213.7 95.4l.4 .5M213.7 98.6l-1 1M213.7 98.6l.4 .5M214.1 95.9h.1M214.1 99.1h.1M226.9 94.3h16v16h-16z"/>
<path d="M49.3 110.3h.3M49.6 110.3h.1M49.6 108.9h.1M49.6 108.9v2.9M50.4 108.9h.1M50.4 110.3h.1M50.4 110.3h.5M50.4 108.9v2.9M145.3 108.7h25.6v3.2h-25.6zM174.6 100.2h.1M174.6 100.2l-.5 .5M209.3 102.3h.1"/>
<path d="M209.3 102.3l.5 .5M209.8 102.8h.1M210.8 101.8h.1M210.8 101.8l.9 1M210.8 101.8l-1 1M211.7 102.8h.1M212.7 101.8h.1M212.7 101.8l1 1M212.7 101.8l-1 1M213.7 102.8h.1M214.1 102.3l-.4 .5"/>
<circle cx="164.5" cy="99.9" r=".48"/>
<circle cx="166.1" cy="99.9" r=".48"/>
</g>
<path d="M219.9 15.8h3.5M122.9 30.2h3.1M122.9 25.4h3.1M234.9 35h2.7M162.9 97.7h2.4M206.8 95.8h2.6M206.8 99h2.6M146.9 110.2h3.2M207.7 103.8h2.7" fill="none" stroke="#000080" stroke-width=".14"/>
<g fill="#00f" stroke="#00f" stroke-width=".16">
<path d="M169.3 27.1h3.2l-1.6 1.6z"/>
<path d="M172.5 29.7v.6h-.6z"/>
<path d="M172.5 30.9v.7h-.6z"/>
<path d="M123.9 36.5h3v.4h-3z" fill-rule="evenodd"/>
<path d="M123.9 31.7h3v.4h-3z" fill-rule="evenodd"/>
<path d="M123.9 22.1h3v.4h-3z" fill-rule="evenodd"/>
<path d="M123.9 26.9h3v.4h-3z" fill-rule="evenodd"/>
<circle cx="127.1" cy="36.7" r=".64"/>
<circle cx="123.6" cy="36.7" r=".64"/>
<circle cx="127.1" cy="31.9" r=".64"/>
<circle cx="123.6" cy="31.9" r=".64"/>
<circle cx="105.3" cy="91.1" r=".15"/>
<circle cx="95.7" cy="14.3" r=".16"/>
<circle cx="127.7" cy="91.1" r=".16"/>
<circle cx="127.1" cy="22.3" r=".64"/>
<circle cx="123.6" cy="22.3" r=".64"/>
<circle cx="127.1" cy="27.1" r=".64"/>
<circle cx="123.6" cy="27.1" r=".64"/>
</g>
<path d="M89.3 12.7h12.8v3.2h-12.8zM103.7 84.7h3.2v12.8h-3.2zM126.1 84.7h3.2v12.8h-3.2z" fill="none" stroke="#00f" stroke-width=".16" stroke-dasharray=".3 .3 0 .3"/>
<g fill="none" stroke="#804000" stroke-width=".14">
<path d="M52 109.2h.1M52 108.2l1 1M53 108.2l-1 1M53 109.2h.1M247.3 107.6h.1M247.3 104.4h.1M247.3 101.2h.1M247.3 106.6l.9 1M247.3 103.4l.9 1M247.3 100.2l.9 1M248.2 106.6l-.9 1M248.2 103.4l-.9 1"/>
<path d="M248.2 100.2l-.9 1M248.2 107.6h.1M248.2 104.4h.1M248.2 101.2h.1"/>
</g>
<g fill="#f00" stroke="#f00" stroke-width=".16">
<path d="M56.8 90.6l.5 .5-.5 .5z"/>
<path d="M56.8 109.8l.5 .5-.5 .5z"/>
<path d="M56.8 92.2l.5 .5-.5 .5z"/>
<path d="M56.8 108.2l.5 .5-.5 .5z"/>
<path d="M56.8 105l.5 .5-.5 .5z"/>
</g>
<path d="M162.9 99.1h4.8v1.6h-4.8z" fill="none" stroke="#00f" stroke-width=".48"/>
<path d="M159.7 30.1h1.9v.1h-1.9z" fill="#000080"/>
<g fill="none" stroke="#f00" stroke-width=".16">
<path d="M66.9 17.5h.1M66.9 17.5v1.6M66.9 22.3h.1M66.9 20.7v1.6M87.7 38.3h.1M87.7 38.3h4.8M170.9 33.5h.1M170.9 23.9h.1M170.9 35.1h.1M170.9 23.9v1.6M170.9 31.9v1.6M170.9 35.1v1.6"/>
<path d="M199.7 35.1h.1M199.7 27.1h.1M199.7 27.1v1.6M199.7 33.5v1.6M87.7 46.3h.1M87.7 41.5h.1M87.7 44.7h.1M87.7 47.9h.1M87.7 46.3h4.8M87.7 41.5h4.8M87.7 44.7h4.8M87.7 47.9h4.8"/>
<path d="M170.9 43.1h.1M170.9 41.5v1.6M84.5 99.1h.1M84.5 99.1h1.6M50.9 102.3h1.6M50.9 105.5h1.6M52.5 102.3h.1M52.5 105.5h.1M84.5 102.3h.1M84.5 102.3h1.6"/>
</g>
<g fill="none" stroke="#00f" stroke-width=".16">
<path d="M65.5 19.4h2.9M66.9 19.4h.1M66.9 19.1v.3M68.4 19.4h.1M65.5 20.2h2.9M66.9 20.2h.1M66.9 20.2v.5M68.4 20.2h.1M92.5 36.7h9.6v12.8h-9.6zM101.3 39.9h.1M101.3 39.9v3.2M170.5 38.1h.1"/>
<path d="M170.5 38.1l.9 1M170.9 36.7l.5 .5M171.4 37.2h.1M171.4 39.1h.1M171.4 37.2l-.9 .9M171.4 39.1l-.9 1M199.3 32.1h.1M199.3 30.1h.1M199.3 32.1l.9 .9M199.3 30.1l.9 1M199.7 28.7h.1M199.7 28.7l.5 .5"/>
<path d="M200.2 33h.1M200.2 31.1h.1M200.2 29.2h.1M200.2 33l-.5 .5M200.2 31.1l-.9 1M200.2 29.2l-.9 .9M210.9 31.9h12.8v17.6h-12.8zM97.2 41.5h.9M98.1 41.5h.1M170.5 40.1h.1M170.5 40.1l.9 .9M170.9 41.5h.1"/>
<path d="M171.4 41h.1M171.4 41l-.5 .5"/>
<circle cx="99.7" cy="41.5" r="1.6"/>
<circle cx="86.9" cy="99.1" r=".8"/>
<circle cx="50.1" cy="105.5" r=".8"/>
<circle cx="50.1" cy="102.3" r=".79"/>
<circle cx="86.9" cy="102.3" r=".8"/>
</g>
<path d="M202.3 30.2h3.5" fill="none" stroke="#000080" stroke-width=".14"/>
<path d="M220.5 30.1h2v.1h-2z" fill="#000080"/>
<g fill="none" stroke="#f00" stroke-width=".16">
<path d="M175.7 36.7h.1M175.7 36.7v1.6M206.1 36.7h.1M206.1 36.7h4.8M217.3 27.1h.1M217.3 27.1v4.8M223.7 36.7h4.8M228.5 36.7h.1M175.7 44.7h.1M175.7 43.1v1.6M206.1 41.5h.1M206.1 43.1h.1"/>
<path d="M206.1 44.7h.1M206.1 46.3h.1M206.1 41.5h4.8M206.1 43.1h4.8M206.1 44.7h4.8M206.1 46.3h4.8M217.3 54.3h.1M217.3 49.5v4.8M223.7 41.5h4.8M223.7 43.1h4.8M223.7 44.7h4.8M223.7 46.3h4.8"/>
<path d="M228.5 46.3h.1M228.5 44.7h.1M228.5 43.1h.1M228.5 41.5h.1"/>
</g>
<g fill="none" stroke="#804000" stroke-width=".14">
<path d="M205.6 42h.1M205.6 43.6h.1M205.6 45.2h.1M205.6 46.8h.1M205.7 41l.9 1M205.7 42.6l.9 1M205.7 44.2l.9 1M205.7 45.8l.9 1M206.6 41l-1 1M206.6 42.6l-1 1M206.6 44.2l-1 1M206.6 45.8l-1 1"/>
<path d="M206.6 42h.1M206.6 43.6h.1M206.6 45.2h.1M206.6 46.8h.1M228 46.8h.1M228 45.2h.1M228 43.6h.1M228 42h.1M228.1 45.8l.9 1M228.1 44.2l.9 1M228.1 42.6l.9 1M228.1 41l.9 1"/>
<path d="M229 45.8l-1 1M229 44.2l-1 1M229 42.6l-1 1M229 41l-1 1M229 46.8h.1M229 45.2h.1M229 43.6h.1M229 42h.1"/>
</g>
<path d="M175.2 39.7h.1M175.2 39.7l1 1M175.7 38.3l.5 .5M176.2 38.8h.1M176.2 38.8l-1 .9M175.2 41.7h.1M175.2 41.7l1 .9M175.7 43.1h.1M176.2 40.7h.1M176.2 42.6h.1M176.2 40.7l-1 1M176.2 42.6l-.5 .5" fill="none" stroke="#00f" stroke-width=".16"/>
<g fill="#f0f" stroke="#f0f" stroke-width=".16">
<circle cx="87.7" cy="47.9" r=".31"/>
<circle cx="87.7" cy="46.3" r=".32"/>
<circle cx="66.9" cy="52.7" r=".31"/>
<circle cx="66.9" cy="41.5" r=".31"/>
<circle cx="254.1" cy="95.9" r=".31"/>
<circle cx="206.1" cy="99.1" r=".31"/>
<circle cx="206.1" cy="95.9" r=".31"/>
<circle cx="220.5" cy="108.7" r=".31"/>
<circle cx="206.1" cy="87.9" r=".32"/>
<circle cx="42.9" cy="115.1" r=".31"/>
<circle cx="42.9" cy="113.5" r=".31"/>
<circle cx="86.1" cy="110.3" r=".32"/>
<circle cx="86.1" cy="111.9" r=".31"/>
<circle cx="86.1" cy="113.5" r=".32"/>
<circle cx="86.1" cy="115.1" r=".31"/>
<circle cx="87.7" cy="87.9" r=".32"/>
<circle cx="42.9" cy="91.1" r=".31"/>
<circle cx="42.9" cy="87.9" r=".31"/>
<circle cx="42.9" cy="86.3" r=".31"/>
<circle cx="44.5" cy="86.3" r=".31"/>
<circle cx="44.5" cy="81.5" r=".31"/>
<circle cx="87.7" cy="86.3" r=".32"/>
<circle cx="86.1" cy="86.3" r=".32"/>
<circle cx="97.3" cy="87.9" r=".31"/>
<circle cx="105.3" cy="81.5" r=".31"/>
<circle cx="86.1" cy="81.5" r=".31"/>
<circle cx="105.3" cy="102.3" r=".31"/>
<circle cx="87.7" cy="19.1" r=".31"/>
<circle cx="66.9" cy="14.3" r=".31"/>
<circle cx="174.1" cy="103.9" r=".31"/>
<circle cx="199.7" cy="36.7" r=".32"/>
<circle cx="217.3" cy="22.3" r=".31"/>
<circle cx="132.5" cy="27.1" r=".31"/>
<circle cx="118.1" cy="27.1" r=".32"/>
<circle cx="132.5" cy="36.7" r=".31"/>
<circle cx="132.5" cy="31.9" r=".31"/>
<circle cx="118.1" cy="36.7" r=".32"/>
<circle cx="118.1" cy="31.9" r=".31"/>
</g>
<text font-size="5.1" x="28.5" y="151.7">Cypress Proprietary &amp; Confidential</text>
<g font-size="2.6">
<text x="193.3" y="64.5">32.768KHz</text>
<text x="31.7" y="67.7">ANALOG</text>
<text x="43.1" y="67.7">MIC</text>
<text x="142.1" y="67.7">LED</text>
<text x="193.3" y="67">REAL</text>
<text x="201.4" y="67">TIME</text>
<text x="209.5" y="67">CLK</text>
<text x="30.1" y="128.5">9-AXIS</text>
<text x="41.5" y="128.5">MOTION</text>
<text x="52.9" y="128.5">SENSOR</text>
<text x="142.1" y="128.5">THERMISTOR</text>
<text x="210.9" y="146.2">CYW9BTWCDEVAL1 - Peripherals and Sensors</text>
</g>
<text font-size="2.1" x="226.9" y="150.4">630-90523-01</text>
<g font-size="1.4">
<text x="82.9" y="10.8">INSTALL POSITION A</text>
<text x="105.3" y="9.2">VDDIO</text>
<text x="215.7" y="9.2">VDD3P3</text>
<text x="87.2" y="14">B</text>
<text x="103.2" y="14">A</text>
<text x="68.5" y="22">6.3V,X5R</text>
<text x="96.1" y="18.3">C</text>
<text x="168.8" y="19.6">VDDIO</text>
<text x="173.7" y="21.2">VDDIO</text>
<text x="196.5" y="23.6">VDDIO</text>
<text x="217" y="30.8" transform="rotate(-90 217 30.8)">12</text>
<text x="90.6" y="38">5</text>
<text x="90.6" y="41.2">1</text>
<text x="209" y="36.4">1</text>
<text x="209" y="41.2">2</text>
<text x="224.9" y="36.4">7</text>
<text x="224.9" y="41.2">11</text>
<text x="90.6" y="46">3</text>
<text x="90.6" y="44.4">2</text>
<text x="90.6" y="47.6">4</text>
<text x="157.8" y="44.4">1</text>
<text x="157.8" y="46">2</text>
<text x="167.2" y="46">3</text>
<text x="167.2" y="44.4">4</text>
<text x="209" y="42.8">3</text>
<text x="209" y="44.4">4</text>
<text x="209" y="46">5</text>
<text x="224.9" y="46">8</text>
<text x="224.9" y="44.4">9</text>
<text x="224.9" y="42.8">10</text>
<text x="217" y="51.4" transform="rotate(-90 217 51.4)">6</text>
<text x="215.6" y="57.2">GND</text>
<text x="31.1" y="78">VDDIO</text>
<text x="105.7" y="83.3">A</text>
<text x="128.1" y="83.3">A</text>
<text x="192.8" y="83.6">VDDIO</text>
<text x="55.4" y="86">1</text>
<text x="55.4" y="87.6">3</text>
<text x="68.5" y="84.4">LGA24_0.43mm</text>
<text x="80.8" y="86">22</text>
<text x="80.8" y="87.6">23</text>
<text x="172.1" y="90">VDDIO</text>
<text x="55.4" y="95.6">2</text>
<text x="55.4" y="90.8">8</text>
<text x="55.4" y="92.4">7</text>
<text x="80.8" y="92.4">5</text>
<text x="80.8" y="90.8">6</text>
<text x="101.6" y="90.8">C</text>
<text x="124" y="90.8">C</text>
<text x="225" y="95.6">2</text>
<text x="225.3" y="92.4">SON50P250X250_8_HS120X020_PRELIM</text>
<text x="244.1" y="95.6">8</text>
<text x="55.4" y="98.8">4</text>
<text x="55.4" y="102">9</text>
<text x="80.8" y="97.2">11</text>
<text x="80.8" y="98.8">12</text>
<text x="80.8" y="102">10</text>
<text x="105.7" y="99.9">B</text>
<text x="108.5" y="97.2">INSTALL POSITION B</text>
<text x="128.1" y="99.9">B</text>
<text x="225" y="98.8">6</text>
<text x="225" y="102">7</text>
<text x="244.1" y="100.4">3</text>
<text x="54.6" y="105.2">13</text>
<text x="132.3" y="106" transform="rotate(-90 132.3 106)">INSTALL POSITION B</text>
<text x="164.2" y="102.6" transform="rotate(-90 164.2 102.6)">1</text>
<text x="165.8" y="102.6" transform="rotate(-90 165.8 102.6)">2</text>
<text x="225" y="105.2">1</text>
<text x="244.1" y="106.8">5</text>
<text x="244.1" y="103.6">4</text>
<text x="54.6" y="113.2">19</text>
<text x="54.6" y="110">21</text>
<text x="54.6" y="108.4">24</text>
<text x="80.8" y="108.4">14</text>
<text x="80.8" y="110">15</text>
<text x="80.8" y="111.6">16</text>
<text x="80.8" y="113.2">17</text>
<text x="224.8" y="108.4">H</text>
<text x="54.6" y="114.8">20</text>
<text x="80.8" y="114.8">18</text>
<text x="208.9" y="143.6">Title</text>
<text x="208.9" y="148.4">Size</text>
<text x="215.3" y="148.4">Document Number</text>
<text x="261.7" y="148.4">Rev</text>
<text x="208.9" y="153.2">Date:</text>
<text x="217.2" y="153.2">Thursday, October 19, 2017</text>
<text x="240.9" y="153.2">Sheet</text>
<text x="250.5" y="153.5">3</text>
<text x="253.7" y="153.2">of</text>
<text x="258.5" y="153.5">5</text>
<text x="262.3" y="150.6">2.0</text>
</g>
<g font-size="1.4" fill="#000080">
<text x="98.6" y="10.2">R11</text>
<text x="47.7" y="14">R10</text>
<text x="58.9" y="14">100</text>
<text x="101.3" y="12.1">0</text>
<text x="219.9" y="15.6">R100</text>
<text x="219.9" y="17.5">0</text>
<text x="68.5" y="18.8">C5</text>
<text x="68.5" y="20.4">4.7uF</text>
<text x="79.7" y="22">C6</text>
<text x="122.9" y="20.4">TIE1</text>
<text x="79.7" y="25.2">0.1uF</text>
<text x="122.9" y="30">TIE3</text>
<text x="122.9" y="25.2">TIE2</text>
<text x="159.7" y="30">D1</text>
<text x="178.9" y="28.4">D2</text>
<text x="202.3" y="30">R101</text>
<text x="207.4" y="25.2">C4</text>
<text x="207.6" y="26.8">10uF</text>
<text x="220.5" y="30">G1</text>
<text x="94.1" y="34.8">MIC1</text>
<text x="122.9" y="34.8">TIE4</text>
<text x="159.7" y="31.6">APT1608SGD3</text>
<text x="178.3" y="30.9">LTST-C190CKT</text>
<text x="202.3" y="31.9">0</text>
<text x="220.5" y="31.6">32.768KHz</text>
<text x="234.9" y="34.8">R12</text>
<text x="51.7" y="41.2">0</text>
<text x="59.4" y="41.2">R13</text>
<text x="73.3" y="38.8">C7</text>
<text x="94.1" y="36.4">ICS-40180 (DNI)</text>
<text x="158.1" y="41.2">SW4</text>
<text x="172.5" y="38">R16</text>
<text x="172.5" y="39.6">200</text>
<text x="177.3" y="39.6">R18</text>
<text x="177.3" y="41.2">200</text>
<text x="194.3" y="41.2">0.1uF</text>
<text x="194.6" y="39.6">C28</text>
<text x="234.9" y="36.4">0</text>
<text x="68.5" y="46">R14</text>
<text x="73.3" y="45.4">0.1uF</text>
<text x="158.1" y="42.8">97C02SRT</text>
<text x="50.1" y="52.4">0</text>
<text x="57.8" y="52.4">R15</text>
<text x="58.9" y="49.2">100K (DNI)</text>
<text x="68.5" y="57.2">R17</text>
<text x="68.5" y="58.8">0</text>
<text x="34.9" y="81.2">R19</text>
<text x="41.3" y="81.2">0</text>
<text x="68.5" y="81.2">U2</text>
<text x="68.5" y="82.8">LSM9DS1</text>
<text x="35.4" y="85.2">C8</text>
<text x="39.7" y="84.9">0.1uF</text>
<text x="88.2" y="89.2">C10</text>
<text x="90" y="85.2">C9</text>
<text x="92.4" y="89.4">0.1uF</text>
<text x="94" y="85.2">10uF</text>
<text x="130.9" y="86">R24</text>
<text x="130.9" y="89.2">10K</text>
<text x="198.1" y="85.2">R20</text>
<text x="225.3" y="89.2">U3</text>
<text x="44.2" y="90.3">R26</text>
<text x="44.8" y="94.3">R22</text>
<text x="49.2" y="90.5">10K</text>
<text x="49.8" y="94.2">10K</text>
<text x="108.5" y="94">R23</text>
<text x="108.5" y="95.6">10K</text>
<text x="162.9" y="95.6">PBC02SAAN</text>
<text x="198.1" y="91.8">0</text>
<text x="206.8" y="95.6">R25</text>
<text x="213.2" y="95.6">4.7K</text>
<text x="225.3" y="90.8">DFN8 (DNI)</text>
<text x="45.6" y="97.2">0</text>
<text x="45.6" y="101">0</text>
<text x="49.3" y="100.9">R29</text>
<text x="49.8" y="97.2">R28</text>
<text x="87.9" y="97.8">TP1</text>
<text x="87.9" y="99.4">TP2</text>
<text x="162.9" y="97.5">J14</text>
<text x="175.7" y="97.2">R30</text>
<text x="175.7" y="98.8">100K @ 25C</text>
<text x="206.8" y="98.8">R21</text>
<text x="213.2" y="98.8">4.7K</text>
<text x="255.3" y="100.4">C11</text>
<text x="46.6" y="102.8">TP3</text>
<text x="46.6" y="106">TP5</text>
<text x="87.9" y="102.6">TP4</text>
<text x="207.7" y="103.6">R27</text>
<text x="212.5" y="103.6">100K</text>
<text x="254.5" y="103.3">0.1uF</text>
<text x="46.4" y="112.2">C12</text>
<text x="50.6" y="111.9">0.01uF</text>
<text x="146.9" y="110">ZJ14</text>
<text x="146.9" y="111.6">SNT-100-BK-G</text>
<text x="175.7" y="108.4">R32</text>
<text x="175.7" y="110">100K</text>
</g>
<g font-size="1.4" fill="#f00">
<text x="35.2" y="14.6">MIC_BIAS</text>
<text x="88" y="18.7">M_VDD</text>
<text x="37" y="41.8">MIC_P</text>
<text x="244.2" y="37">EXT_LPO</text>
<text x="142.5" y="45.2">LED1/SPI_WP</text>
<text x="142.5" y="46.8">LED2/SPI_INT</text>
<text x="37" y="53">MIC_N</text>
<text x="86.4" y="90.7">SDO_M</text>
<text x="86.4" y="92.3">SDO_AG</text>
<text x="116.8" y="90.7">SDO_AG</text>
<text x="217.7" y="95.6">SDA</text>
<text x="39.1" y="99.6">SDA</text>
<text x="39.2" y="96.7">SCL</text>
<text x="217.7" y="98.8">SCL</text>
<text x="152.8" y="104.4">A0</text>
</g>
<g font-size="1.4" fill="#004080">
<text x="218" y="35.7" transform="rotate(-90 218 35.7)">VCC</text>
<text x="93.3" y="39">PWR</text>
<text x="211.7" y="37.3">VIO</text>
<text x="219.9" y="37.3">OUT</text>
<text x="93.3" y="47">GND2</text>
<text x="93.3" y="42.1">OUT</text>
<text x="93.3" y="45.3">GND1</text>
<text x="211.7" y="42.1">NC1</text>
<text x="211.7" y="43.7">NC2</text>
<text x="211.7" y="45.3">NC3</text>
<text x="211.7" y="47">NC4</text>
<text x="220.1" y="47">NC5</text>
<text x="220.1" y="45.3">NC6</text>
<text x="220.1" y="43.7">NC7</text>
<text x="220.1" y="42.1">NC8</text>
<text x="93.3" y="48.5">GND3</text>
<text x="218" y="48.7" transform="rotate(-90 218 48.7)">GND</text>
<text x="58.1" y="87">VDD_IO1</text>
<text x="58.1" y="88.6">VDD_IO2</text>
<text x="75.1" y="87">VDD1</text>
<text x="75.1" y="88.6">VDD2</text>
<text x="58.1" y="91.8">CS_M</text>
<text x="58.1" y="93.3">CS_A/G</text>
<text x="72.5" y="93.3">SDO_A/G</text>
<text x="73.8" y="91.8">SDO_M</text>
<text x="58.1" y="96.6">SCL/SPC</text>
<text x="58.1" y="99.8">SDA/SDI/SDO</text>
<text x="72.5" y="98.2">INT1_A/G</text>
<text x="72.5" y="99.8">INT2_A/G</text>
<text x="227.7" y="99.8">SCL</text>
<text x="227.7" y="96.6">SDA</text>
<text x="238.5" y="101.3">NC_3</text>
<text x="239.1" y="96.6">VCC</text>
<text x="58.1" y="103">DRDY_M</text>
<text x="58.1" y="106.2">DEN_A/G</text>
<text x="74.6" y="103">INT_M</text>
<text x="227.7" y="106.2">GND_1</text>
<text x="227.7" y="103">RST</text>
<text x="238.5" y="107.8">NC_5</text>
<text x="238.5" y="104.6">NC_4</text>
<text x="58.1" y="111">CAP</text>
<text x="58.1" y="109.4">C1</text>
<text x="70.1" y="109.4">RSVD1_GND</text>
<text x="70.1" y="111">RSVD2_GND</text>
<text x="70.1" y="112.6">RSVD3_GND</text>
<text x="227.7" y="109.4">GND_H</text>
<text x="58.1" y="114.2">GND1</text>
<text x="58.1" y="115.8">GND2</text>
<text x="70.1" y="114.2">RSVD4_GND</text>
<text x="70.1" y="115.8">RSVD5_GND</text>
</g>
<g font-size="1.3" fill="#f00">
<text x="66.6" y="24.9">A</text>
<text x="77.8" y="26.5">A</text>
<text x="132.2" y="40.9">A</text>
<text x="87.4" y="56.9">A</text>
<text x="66.6" y="64.9">A</text>
</g>
<g font-size="1.3">
<text x="159.7" y="33">GREEN</text>
<text x="178.9" y="33">RED</text>
<text x="175.7" y="100.2">NCU15WF104F60RC</text>
</g>
<text font-size="1.3" fill="#00f" x="164.5" y="44.2">ON</text>
<g font-size="1.1">
<text x="50.9" y="1.1">5</text>
<text x="98.9" y="1.1">4</text>
<text x="146.9" y="1.1">3</text>
<text x="194.9" y="1.1">2</text>
<text x="242.9" y="1.1">1</text>
<text x="25.7" y="21.5">D</text>
<text x="267.3" y="21.5">D</text>
<text x="25.7" y="59.5">C</text>
<text x="267.3" y="59.5">C</text>
<text x="25.7" y="97.5">B</text>
<text x="267.3" y="97.5">B</text>
<text x="25.7" y="135.5">A</text>
<text x="267.3" y="135.5">A</text>
<text x="50.9" y="154.7">5</text>
<text x="98.9" y="154.7">4</text>
<text x="146.9" y="154.7">3</text>
<text x="194.9" y="154.7">2</text>
<text x="242.9" y="154.7">1</text>
</g>
</svg>
